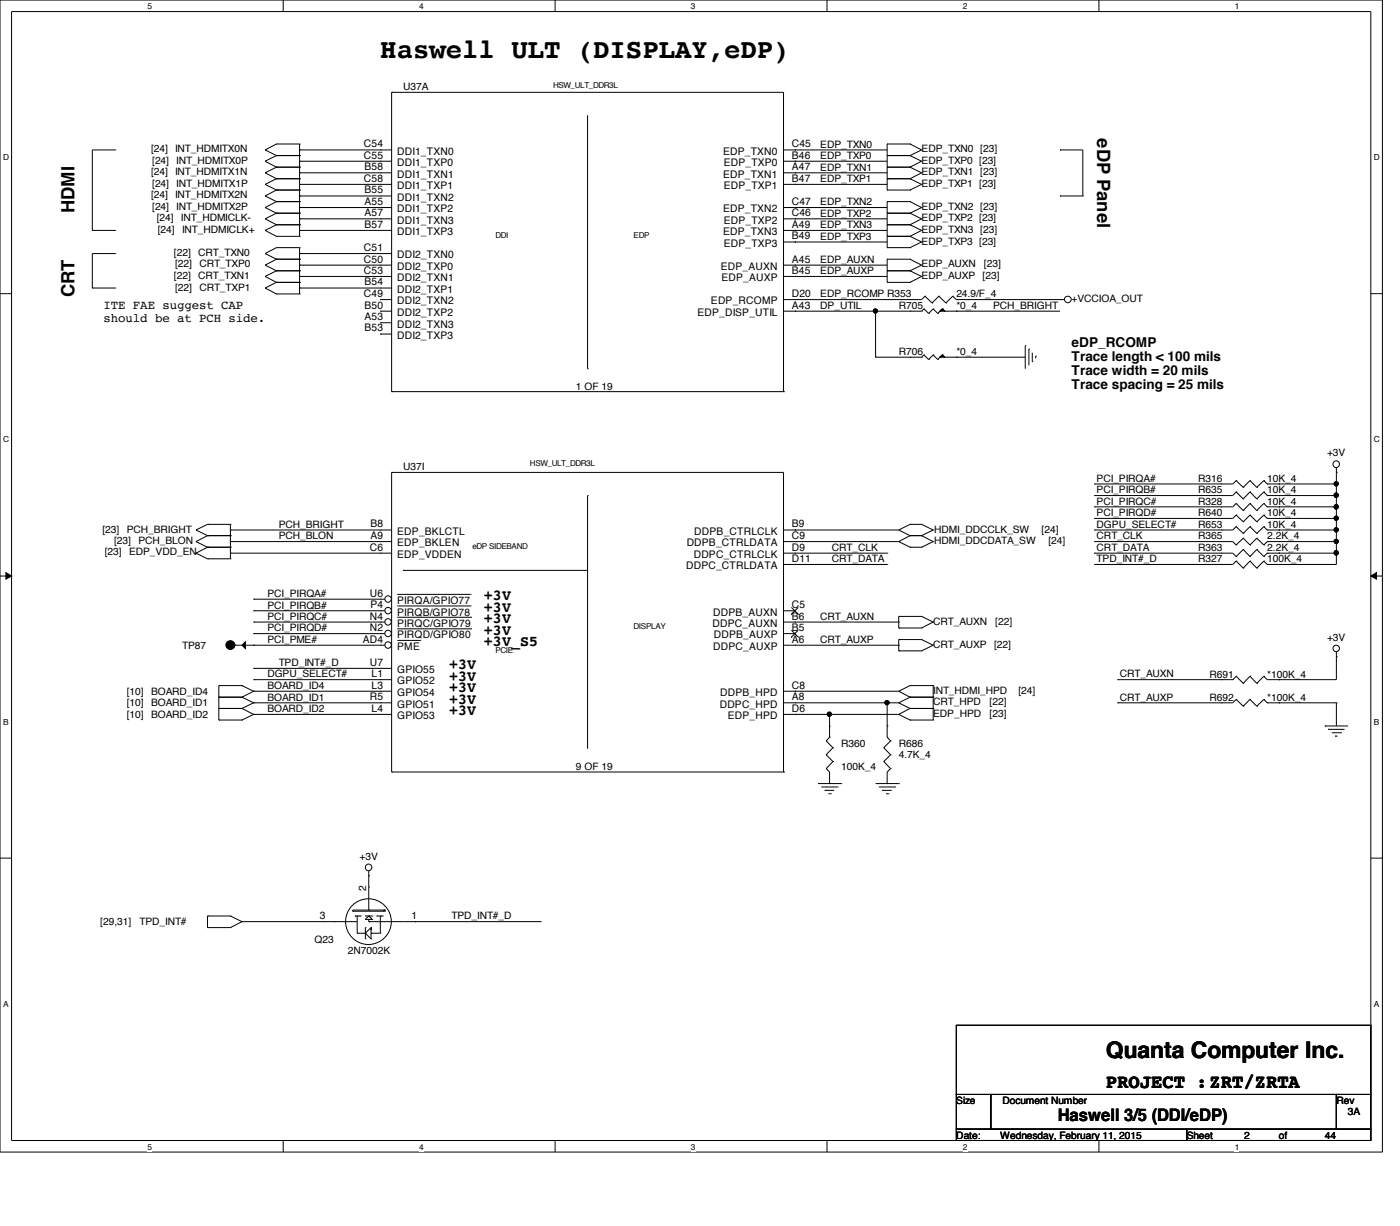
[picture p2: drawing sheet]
<svg xmlns="http://www.w3.org/2000/svg" width="210mm" height="184mm" viewBox="0 0 210 184" stroke-linecap="round" stroke-linejoin="round" font-family="sans-serif">
<path d="M0 0h207.3" fill="none" stroke="#000" stroke-width=".17"/>
<path d="M0 0v172.7h207.3v-172.7M1.7 1.7h203.8v169.3h-203.8z" fill="none" stroke="#000" stroke-width=".15"/>
<g fill="#fff">
<path d="M22.1 .2h.7v1.4h-.7z"/>
<path d="M22.1 171.2h.7v1.4h-.7z"/>
</g>
<path d="M42.5 0v1.7M42.5 171v1.7" fill="none" stroke="#000" stroke-width=".15"/>
<g fill="#fff">
<path d="M62.8 .2h.7v1.4h-.7z"/>
<path d="M62.8 171.2h.7v1.4h-.7z"/>
</g>
<path d="M83.2 0v1.7M83.2 171v1.7" fill="none" stroke="#000" stroke-width=".15"/>
<g fill="#fff">
<path d="M103.6 .2h.7v1.4h-.7z"/>
<path d="M103.6 171.2h.7v1.4h-.7z"/>
</g>
<path d="M124 0v1.7M124 171v1.7" fill="none" stroke="#000" stroke-width=".15"/>
<g fill="#fff">
<path d="M144.4 .2h.6v1.4h-.6z"/>
<path d="M144.4 171.2h.6v1.4h-.6z"/>
</g>
<path d="M164.8 0v1.7M164.8 171v1.7" fill="none" stroke="#000" stroke-width=".15"/>
<g fill="#fff">
<path d="M185.1 .2h.7v1.4h-.7z"/>
<path d="M185.1 171.2h.7v1.4h-.7z"/>
<path d="M.5 22.9h.9v1.4h-.9z"/>
<path d="M206 22.9h.9v1.4h-.9z"/>
<path d="M.5 65.2h.9v1.3h-.9z"/>
<path d="M206 65.2h.9v1.3h-.9z"/>
</g>
<path d="M0 44h1.7M205.5 44h1.8" fill="none" stroke="#000" stroke-width=".15"/>
<g fill="#fff">
<path d="M.5 107.5h.8v1.4h-.8z"/>
<path d="M206 107.5h.8v1.4h-.8z"/>
</g>
<path d="M0 86.4h1.7M.9 85.9l.8 .5-.8 .4zM205.5 86.4l.9-.5v.9zM205.5 86.4h1.8" fill="none" stroke="#000" stroke-width=".15"/>
<path d="M.9 85.9l.8 .5-.8 .4zM205.5 86.4l.9-.5v.9z" fill="#000"/>
<g fill="#fff">
<path d="M.5 149.8h.8v1.4h-.8z"/>
<path d="M206 149.8h.8v1.4h-.8z"/>
</g>
<g fill="none" stroke="#000" stroke-width=".15">
<path d="M58.7 13.8h.1M58.7 13.8v44.9M58.7 13.8h58.8v44.9M88.1 17.3v38M13.8 34.5h.1M13.8 34.5h3.5M17.3 22.5h.1M17.3 34.5h.1M17.3 38h.1M17.3 22.5h-3.5v12M17.3 38h-3.5v5.2M39.8 32.8h.1"/>
<path d="M39.8 34.5h.1M39.8 38h.1M39.8 39.8h.1M39.8 27.6h.1M39.8 25.9h.1M39.8 29.4h.1M39.8 31.1h.1M39.8 22.5h.1M39.8 24.2h.1M39.8 32.8l1.6 .9M39.8 34.5l1.6 .9M39.8 38l1.6 .9"/>
<path d="M39.8 39.8l1.6 .8M39.8 27.6l1.6 .9M39.8 25.9l1.6 .9M39.8 29.4l1.6 .8M39.8 31.1l1.6 .9M39.8 22.5l1.6 .8M39.8 24.2l1.6 .9M41.4 32h3.5M41.4 33.7h3.5M41.4 38.9h3.5M41.4 25.1h3.5M41.4 26.8h3.5"/>
<path d="M41.4 23.3h3.5M41.4 28.5h3.5M41.4 21.6h3.5M41.4 37.1h3.5M41.4 30.2h3.5M41.4 32h.1M41.4 33.7h.1M41.4 35.4h.1M41.4 37.1h.1M41.4 38.9h.1M41.4 26.8h.1M41.4 28.5h.1"/>
<path d="M41.4 25.1h.1M41.4 30.2h.1M41.4 21.6h.1M41.4 23.3h.1M41.4 32l-1.6 .8M41.4 33.7l-1.6 .8M41.4 35.4h3.5M41.4 37.1l-1.6 .9M41.4 38.9l-1.6 .9M41.4 26.8l-1.6 .8M41.4 25.1l-1.6 .8M41.4 28.5l-1.6 .9"/>
<path d="M41.4 30.2l-1.6 .9M41.4 21.6l-1.6 .9M41.4 23.3l-1.6 .9M44.9 22.5h.1M44.9 24.2h.1M44.9 25.9h.1M44.9 27.6h.1M44.9 29.4h.1M44.9 31.1h.1M44.9 32.8h.1M44.9 34.5h.1M44.9 38h.1"/>
<path d="M44.9 39.8h.1M44.9 33.7h.1M44.9 32h.1M44.9 35.4h.1M44.9 38.9h.1M44.9 37.1h.1M44.9 28.5h.1M44.9 26.8h.1M44.9 25.1h.1M44.9 30.2h.1M44.9 23.3h.1M44.9 21.6h.1"/>
<path d="M44.9 21.6v13.8M44.9 37.1v7M44.9 22.5h13.8M44.9 34.5h13.8M44.9 38h13.8M44.9 29.4h13.8M44.9 24.2h13.8M44.9 25.9h13.8M44.9 27.6h13.8M44.9 31.1h13.8M44.9 32.8h13.8M44.9 39.8h13.8"/>
<path d="M57 22.5h.1M57 24.2h.1M57 25.9h.1M57 27.6h.1M57 29.4h.1M57 31.1h.1M57 32.8h.1M57 34.5h.1M57 39.8h.1M57 38h.1M117.5 22.5h15.5M117.5 34.5h15.5"/>
<path d="M117.5 24.2h15.5M117.5 25.9h15.5M117.5 27.6h15.5M117.5 31.1h15.5M117.5 32.8h15.5M117.5 39.8h15.5M117.5 36.3h15.5M119.2 39.8h.1M119.2 25.9h.1M119.2 24.2h.1M119.2 27.6h.1M119.2 22.5h.1"/>
<path d="M119.2 34.5h.1M119.2 36.3h.1M119.2 31.1h.1M119.2 32.8h.1M133 38.9h.1M133 25.1h.1M133 26.8h.1M133 23.3h.1M133 28.5h.1M133 21.6h.1M133 33.7h.1M133 35.4h.1"/>
<path d="M133 32h.1M133 37.1h.1M133 30.2h.1M133 21.6v6.9M133 30.2v6.9M133 38.9v3.4M133 32h3.4M133 33.7h3.4M133 35.4h3.4M133 25.1h3.4M133 26.8h3.4M133 23.3h3.4"/>
<path d="M133 28.5h3.4M133 37.1h3.4M133 38.9h3.4M133 21.6h3.4M133 30.2h3.4M136.4 38.9l1.8 .9M136.4 25.1l1.8 .8M136.4 23.3l1.8 .9M136.4 26.8l1.8 .8M136.4 21.6l1.8 .9M136.4 33.7l1.8 .8M136.4 32l1.8 .8"/>
<path d="M136.4 35.4l1.8 .9M136.4 30.2l1.8 .9M136.4 38.9h.1M136.4 25.1h.1M136.4 26.8h.1M136.4 23.3h.1M136.4 28.5h.1M136.4 21.6h.1M136.4 33.7h.1M136.4 35.4h.1M136.4 32h.1M136.4 37.1h.1"/>
<path d="M136.4 30.2h.1M138.2 39.8h.1M138.2 25.9h.1M138.2 24.2h.1M138.2 27.6h.1M138.2 22.5h.1M138.2 34.5h.1M138.2 32.8h.1M138.2 36.3h.1M138.2 31.1h.1M138.2 39.8l-1.8 .8M138.2 25.9l-1.8 .9"/>
<path d="M138.2 24.2l-1.8 .9M138.2 27.6l-1.8 .9M138.2 22.5l-1.8 .8M138.2 34.5l-1.8 .9M138.2 32.8l-1.8 .9M138.2 36.3l-1.8 .8M138.2 31.1l-1.8 .9M158.9 22.5h.1M158.9 29.4h.1M158.9 22.5h3.4v6.9M158.9 29.4h3.4M162.3 29.4h.1"/>
<path d="M13.8 43.2h.1M13.8 43.2h3.5M17.3 43.2h.1M39.8 41.4h.1M39.8 43.2h.1M39.8 41.4l1.6 .9M39.8 43.2l1.6 .9M41.4 40.6h3.5M41.4 42.3h3.5M41.4 40.6h.1M41.4 42.3h.1M41.4 44.1h.1"/>
<path d="M41.4 40.6l-1.6 .8M41.4 42.3l-1.6 .9M41.4 44.1h3.5M44.9 41.4h.1M44.9 43.2h.1M44.9 42.3h.1M44.9 40.6h.1M44.9 44.1h.1M44.9 43.2h13.8M44.9 41.4h13.8M57 43.2h.1M57 41.4h.1"/>
<path d="M57 44.9h.1M57 46.7h.1M57 48.4h.1M57 50.1h.1M57 44.9h1.7M57 46.7h1.7M57 48.4h1.7M57 50.1h1.7M58.7 58.7h.1M58.7 58.7h58.8M88.1 55.3h.1M117.5 58.7h.1"/>
<path d="M117.5 41.4h15.5M117.5 46.7h20.7M119.2 44.9h.1M119.2 41.4h.1M119.2 46.7h.1M131.3 46.7h.1M131.3 53.6h.1M131.3 46.7v6.9M131.3 53.6h6.9M133 40.6h.1M133 42.3h.1M133 40.6h3.4"/>
<path d="M133 42.3h3.4M136.4 40.6l1.8 .8M136.4 40.6h.1M136.4 42.3h.1M136.4 44.9h.1M136.4 53.6h.1M136.4 46.7h.1M138.2 41.4h.1M138.2 53.6h.1M138.2 46.7h.1M138.2 41.4l-1.8 .9M138.5 53.2l.7 .7"/>
<path d="M138.5 46.3l.7 .7M138.5 53.2h.1M138.5 46.3h.1M138.5 53.2l-.3 .4M138.5 46.3l-.3 .4M138.7 44.4l-.5 .5h-20.7M138.7 44.4h.1M138.7 44.4l1 1M139.2 53.9h.1M139.2 47h.1M139.7 45.4h.1M139.9 53.2l.7 .7"/>
<path d="M139.9 46.3l.7 .7M139.9 53.2h.1M139.9 46.3h.1M139.9 53.2l-.7 .7M139.9 46.3l-.7 .7M140.6 53.9h.1M140.6 47h.1M140.8 44.4l-1.1 1M140.8 44.4h.1M140.8 44.4l1 1M140.9 53.6l.4-.4 .3 .4h-.7l.4-.4zM140.9 46.7l.4-.4 .3 .4h-.7l.4-.4z"/>
<path d="M141.3 46.3l.3 .4h17.3M141.3 53.2l.3 .4h12.1M141.3 53.2h.1M141.3 46.3h.1M141.3 53.2l-.7 .7M141.3 46.3l-.7 .7M141.8 45.4h.1M142.8 44.4l-1 1M142.8 44.4h.1M142.8 44.4l.6 .5M143.4 46.7h.1M143.4 53.6h.1"/>
<path d="M143.4 44.9h.1M143.4 44.9h16.2M145.1 44.9h.1M153.7 51.8h.1M153.7 51.8v3.5M154.3 52.3h.1M154.3 52.3v2.5M154.8 54.2h.1M154.8 52.9v1.3M155.3 53.4h.1M155.3 53.4v.3M158.9 44.9h.1"/>
<path d="M29.4 79.5l1.7 .8M29.4 79.5h.1M31.1 78.6h.1M31.1 78.6h3.4M31.1 78.6l-1.7 .9M34.5 79.5h22.5M34.5 79.5h.1M34.5 78.6h.1M34.5 78.6v5.2M58.7 70.8h.1M58.7 70.8v44.9M58.7 70.8h58.8v44.9"/>
<path d="M88.1 74.3h.1M88.1 74.3v38M119.2 79.5h.1M119.2 79.5h15.5M134.7 79.5h.1M134.7 79.5l1.7 .8M136.4 78.6l-1.7 .9M136.4 78.6h.1M136.4 78.6h1.8M138.2 78.6h.1M138.2 78.6l1.7 .9M139.9 79.5h.1"/>
<path d="M139.9 79.5l-1.7 .8M164.1 76h.1M164.1 72.6h.1M164.1 77.7h.1M164.1 74.3h.1M164.1 79.5h.1M183.1 76h.1M183.1 77.7h.1M183.1 72.6h.1M183.1 79.5h.1M183.1 74.3h.1M185.3 79l-.5 .5h-20.7"/>
<path d="M185.3 77.2l-.5 .5h-20.7M185.3 72.1l-.5 .5h-20.7M185.3 73.7l-.5 .6h-20.7M185.3 75.5l-.5 .5h-20.7M185.3 75.5h.1M185.3 77.2h.1M185.3 72.1h.1M185.3 79h.1M185.3 73.7h.1M185.3 75.5l1.1 1M185.3 77.2l1.1 1M185.3 72.1l1.1 1"/>
<path d="M185.3 79l1.1 1M185.3 73.7l1.1 1.1M186.4 76.5h.1M186.4 78.2h.1M186.4 73.1h.1M186.4 80h.1M186.4 74.8h.1M187.4 75.5l-1 1M187.4 77.2l-1 1M187.4 72.1l-1 1M187.4 79l-1 1M187.4 73.7l-1 1.1"/>
<path d="M187.4 75.5h.1M187.4 77.2h.1M187.4 72.1h.1M187.4 79h.1M187.4 73.7h.1M187.4 75.5l1 1M187.4 77.2l1 1M187.4 72.1l1 1M187.4 79l1 1M187.4 73.7l1 1.1M188.4 76.5h.1M188.4 78.2h.1"/>
<path d="M188.4 73.1h.1M188.4 80h.1M188.4 74.8h.1M189.5 75.5l-1.1 1M189.5 77.2l-1.1 1M189.5 72.1l-1.1 1M189.5 79l-1.1 1M189.5 73.7l-1.1 1.1M189.5 75.5h.1M189.5 77.2h.1M189.5 72.1h.1M189.5 79h.1"/>
<path d="M189.5 73.7h.1M189.5 75.5l.5 .5M189.5 77.2l.5 .5M189.5 72.1l.5 .5M189.5 79l.5 .5M189.5 73.7l.5 .6M190 76h.1M190 77.7h.1M190 72.6h.1M190 79.5h.1M190 74.3h.1M190 79.5h10.4"/>
<path d="M190 77.7h10.4M190 72.6h10.4M190 74.3h10.4M190 76h10.4M191.7 77.7h.1M191.7 72.6h.1M191.7 74.3h.1M191.7 76h.1M191.7 79.5h.1M200.4 70.8h.1M200.4 76h.1M200.4 72.6h.1"/>
<path d="M200.4 74.3h.1M200.4 77.7h.1M200.4 70.1v14.5h-10.4M29.4 81.2l1.7 .8M29.4 82.9l1.7 .9M29.4 81.2h.1M29.4 82.9h.1M31.1 80.3h.1M31.1 82h.1M31.1 83.8h.1M31.1 80.3h3.4M31.1 82h3.4"/>
<path d="M31.1 83.8h3.4M31.1 80.3l-1.7 .9M31.1 82l-1.7 .9M34.5 81.2h24.2M34.5 82.9h22.5M34.5 82.9h.1M34.5 81.2h.1M34.5 80.3h.1M34.5 82h.1M34.5 83.8h.1M35.3 96.7h21.7M35.3 96.7h.1"/>
<path d="M36.3 96.7l.5-.5v1zM38 89.8h19M38 91.6h19M38 95h19M38 93.3h19M38 96.7h.1M38 89.8h.1M38 91.6h.1M38 95h.1M38 93.3h.1M57 81.2h.1M60.5 85.5h.1"/>
<path d="M60.5 85.5h27.6M117.5 96.7h17.2M117.5 95h1.7M117.5 93.3h17.2M118.6 95.5h.1M118.7 94.5l1 1M119.2 81.2h.1M119.2 93.3h.1M119.2 96.7h.1M119.2 95h.1M119.2 82.9h13.8M119.2 84.6h13.8"/>
<path d="M119.2 81.2h15.5M119.7 94.5l-1.1 1M119.7 95.5h.1M133 82.9h.1M133 84.6h.1M134.7 96.7h.1M134.7 93.3h.1M134.7 81.2h.1M134.7 95.9h.1M134.7 97.6h.1M134.7 92.4h.1M134.7 94.1h.1"/>
<path d="M134.7 92.4v1.7M134.7 95.9v1.7M134.7 97.6h3.5M134.7 94.1h3.5M134.7 95.9h3.5M134.7 92.4h3.5M134.7 81.2l1.7 .8M136.4 80.3l-1.7 .9M136.4 80.3h1.8M136.4 82h1.8M136.4 80.3h.1M136.4 82h.1"/>
<path d="M138.2 80.3h.1M138.2 82h.1M138.2 95.9h.1M138.2 97.6h.1M138.2 92.4h.1M138.2 94.1h.1M138.2 80.3l1.7 .9M138.2 95.9l1.7 .8M138.2 92.4l1.7 .9M139.9 96.7l-1.7 .9M139.9 93.3l-1.7 .8M139.9 81.2h.1"/>
<path d="M139.9 96.7h.1M139.9 93.3h.1M139.9 81.2l-1.7 .8M164.1 84.6h.1M164.1 82.9h.1M164.1 81.2h.1M164.1 81.2h20.7l.5 .5M164.1 82.9h19M183.1 81.2h.1M183.1 84.6h.1M185.3 84.1l-.5 .5h-20.7M185.3 81.7h.1"/>
<path d="M185.3 84.1h.1M185.3 84.1l1.1 1.1M186.4 80.7l-1.1 1M186.4 80.7h.1M186.4 85.2h.1M186.4 80.7l1 1M187.4 84.1l-1 1.1M187.4 81.7h.1M187.4 84.1h.1M187.4 84.1l1 1.1M188.4 80.7l-1 1M188.4 80.7h.1"/>
<path d="M188.4 85.2h.1M188.4 80.7l1.1 1M189.5 84.1l-1.1 1.1M189.5 81.7h.1M189.5 84.1h.1M189.5 84.1l.5 .5M190 81.2l-.5 .5M190 81.2h.1M190 84.6h.1M190 81.2h10.4M191.7 84.6h.1M191.7 81.2h.1"/>
<path d="M191.7 82.9h.1M191.7 82.9h8.7M200.4 82.9h.1M200.4 81.2h.1M200.4 98.5h.1M200.4 97.7v4.2h-10.4l-.5-.5M32.8 106.2h3.5M32.8 107.9h3.5M32.8 104.5h3.5M32.8 107.9h.1M32.8 106.2h.1M32.8 104.5h.1"/>
<path d="M32.8 102.8h.1M32.8 102.8h3.5M32.8 102.8v5.1M36.3 106.2h.1M36.3 107.9h.1M36.3 102.8h.1M36.3 104.5h.1M36.3 106.2l1.7 .9M36.3 102.8l1.7 .8M36.3 104.5l1.7 .9M38 105.4h20.7M38 103.6h20.7"/>
<path d="M38 100.2h20.7M38 101.9h20.7M38 107.1h20.7M38 100.2h.1M38 101.9h.1M38 107.1h.1M38 105.4h.1M38 103.6h.1M38 107.1l-1.7 .8M38 103.6l-1.7 .9M38 105.4l-1.7 .8M57 107.1h.1"/>
<path d="M57 105.4h.1M57 103.6h.1M57 101.9h.1M57 100.2h.1M58.7 115.7h.1M58.7 115.7h58.8M117.5 115.7h.1M119.2 103.6h.1M119.2 107.1h.1M119.2 105.4h15.5M119.2 103.6h15.5M119.2 107.1h15.5"/>
<path d="M122.6 117.5h3.5M123.1 118h2.5M123.7 118.5h.1M123.7 118.5h1.4M123.9 115.2h.1M123.9 113.2h.1M123.9 111.1h.1M123.9 115.2l.5 .5v1.8M123.9 113.2l1 1M123.9 111.1l1 1M124.2 119h.3M124.4 110.5l-.5 .6"/>
<path d="M124.4 107.1h.1M124.4 110.5h.1M124.4 117.5h.1M124.4 108.8h.1M124.4 107.1v3.4M124.5 119h.1M124.9 114.2l-1 1M124.9 112.1l-1 1.1M124.9 114.2h.1M124.9 112.1h.1M125.6 118h.1M126.1 117.5h.1"/>
<path d="M131.3 117.5h3.4M131.8 118h2.4M132.3 118.5h1.4M132.3 118.5h.1M132.5 114.2h.1M132.5 112.1h.1M132.5 114.2l1 1M132.5 112.1l1 1.1M132.8 119h.4M133 105.4h.1M133 108.8h.1M133 110.5h.1"/>
<path d="M133 117.5h.1M133 105.4v5.1M133 110.5l.5 .6M133.2 119h.1M133.5 113.2l-1 1M133.5 111.1l-1 1M133.5 115.2l-.5 .5v1.8M133.5 115.2h.1M133.5 113.2h.1M133.5 111.1h.1M134.2 118h.1M134.7 105.4h.1"/>
<path d="M134.7 107.1h.1M134.7 103.6h.1M134.7 117.5h.1M134.7 107.1l1.7 .8M134.7 103.6l1.7 .9M134.7 105.4l1.7 .8M136.4 106.2l-1.7 .9M136.4 102.8l-1.7 .8M136.4 104.5l-1.7 .9M136.4 106.2h3.5M136.4 107.9h3.5M136.4 104.5h3.5"/>
<path d="M136.4 106.2h.1M136.4 107.9h.1M136.4 102.8h.1M136.4 104.5h.1M136.4 102.8h3.5M139.9 106.2h.1M139.9 107.9h.1M139.9 102.8h.1M139.9 104.5h.1M139.9 102.8v5.1M167.6 105.4h.1M167.6 101.9h.1"/>
<path d="M167.6 105.4h15.5M167.6 101.9h17.2M183.1 101.9h.1M184.8 101.9h.1M185.3 101.4h.1M185.3 101.4l-.5 .5M185.3 101.4l1.1 1M186.4 102.4h.1M187.4 101.4h.1M187.4 101.4l-1 1M187.4 101.4l1 1M188.4 102.4h.1"/>
<path d="M189.5 101.4h.1M189.5 101.4l-1.1 1M191.7 105.4h.1M191.7 101.9h.1M191.7 105.4h8.7M198.6 108.8h.1M198.6 108.8h3.5M199.1 109.3h.1M199.1 109.3h2.5M199.7 109.9h1.3M200.2 110.4h.1M200.2 110.4h.3"/>
<path d="M200.4 105.4h.1M200.4 105.4v3.4M201 109.9h.1M0 128.7h1.7M31.1 139.1h.1M31.1 137.3h.1M31.1 137.3h3.4M31.1 137.3v1.8M31.1 139.1h3.4M34.5 137.3h.1M34.5 139.1h.1M34.5 137.3l1.8 .9"/>
<path d="M36.3 138.2h17.3M36.3 138.2h.1M36.3 138.2l-1.8 .9M48.4 138.2h.1M50.1 138.2h.1M52.9 136.6h.1M52.9 136.6h4.8M53.2 137.3h.1M53.2 137.3h.9M53.6 137.3h.1M53.6 139.9h.1M53.6 137.3v2.6"/>
<path d="M53.6 139.9h1.2M53.9 137.3h.1M54.1 137.3h.1M54.8 139.9h.1M54.8 137.8h.1M54.8 137.3h.1M54.8 139.1h.1M54.8 139.9l.8 .9M54.8 137.8h1M54.8 139.1v1.7M54.8 137.3h1M55.3 137.3l.5 .5"/>
<path d="M55.3 137.3l-.5 .5M55.3 138.2h25.9M55.3 131.3h.1M55.3 138.2h.1M55.3 136.4h.1M55.3 137.3h.1M55.3 137.8h.1M55.3 133h.1M55.3 130.6v5.8M55.3 137.8v.4M55.6 139.9h.1M55.6 139.2h.1"/>
<path d="M55.6 139.1h.1M55.6 139.4h.1M55.6 137.7h.1M55.6 139.1v1.7M55.6 139.1l-.8 .8M55.6 139.9h1.4M55.8 137.8h.1M55.8 137.3h.1M56.5 137.3h.1M56.5 137.3h.9M57 139.9h.1M57 137.3h.1"/>
<path d="M57 137.3v2.6M57.2 137.3h.1M57.4 136.6h.1M57.4 137.3h.1M57.5 136.4h.1M57.7 136.6h.1M57.7 136.4h.1M57.7 136.4h-4.8v.2M57.7 136.4v.2M62.2 138.2h.1M205.5 128.7h1.8M54.8 140.8h.1"/>
<path d="M55.6 140.8h.1M143.4 153.7h62.1v10.4h-62.1zM143.4 164.1h5.1v5.2h-5.1zM143.4 169.3h34.5v1.7h-34.5zM148.5 164.1h51.9v5.2h-51.9zM177.9 169.3h27.6v1.7h-27.6zM200.4 164.1h5.1v5.2h-5.1z"/>
<circle cx="131.3" cy="46.6" r=".32"/>
<circle cx="160.1" cy="44.9" r=".5"/>
<circle cx="200.3" cy="76" r=".33"/>
<circle cx="200.3" cy="74.2" r=".33"/>
<circle cx="200.3" cy="69.6" r=".5"/>
<circle cx="200.3" cy="72.5" r=".32"/>
<circle cx="200.3" cy="79.4" r=".32"/>
<circle cx="200.3" cy="77.7" r=".32"/>
<circle cx="34.6" cy="96.7" r=".67"/>
<circle cx="200.3" cy="82.9" r=".33"/>
<circle cx="200.3" cy="81.2" r=".32"/>
<circle cx="200.3" cy="97.2" r=".49"/>
<circle cx="124.4" cy="107.1" r=".32"/>
<circle cx="133" cy="105.3" r=".32"/>
<circle cx="55.2" cy="138.2" r="3.4"/>
<circle cx="55.3" cy="130" r=".5"/>
</g>
<g fill="#000">
<path d="M36.3 96.7l.5-.5v1z"/>
<path d="M140.9 53.6l.4-.4 .3 .4h-.7l.4-.4z" fill-rule="evenodd"/>
<path d="M140.9 46.7l.4-.4 .3 .4h-.7l.4-.4z" fill-rule="evenodd"/>
<circle cx="131.3" cy="46.6" r=".32"/>
<circle cx="200.3" cy="76" r=".33"/>
<circle cx="200.3" cy="74.2" r=".33"/>
<circle cx="200.3" cy="72.5" r=".32"/>
<circle cx="200.3" cy="79.4" r=".32"/>
<circle cx="200.3" cy="77.7" r=".32"/>
<circle cx="34.6" cy="96.7" r=".67"/>
<circle cx="200.3" cy="82.9" r=".33"/>
<circle cx="200.3" cy="81.2" r=".32"/>
<circle cx="124.4" cy="107.1" r=".32"/>
<circle cx="133" cy="105.3" r=".32"/>
</g>
<circle cx="58.2" cy="96.7" r=".49" fill="#fff"/>
<g fill="none" stroke="#000" stroke-width=".15">
<path d="M57 96.7h.7M57 96.7h.1M59.6 96h3.4M63 96h.1"/>
<circle cx="58.2" cy="96.7" r=".49"/>
</g>
<circle cx="58.2" cy="95" r=".49" fill="#fff"/>
<g fill="none" stroke="#000" stroke-width=".15">
<path d="M57 95h.7M57 95h.1M59.6 94.3h11M70.6 94.3h.1"/>
<circle cx="58.2" cy="95" r=".49"/>
</g>
<circle cx="58.2" cy="93.2" r=".49" fill="#fff"/>
<g fill="none" stroke="#000" stroke-width=".15">
<path d="M57 79.5h.1M57 79.5h1.7M117.5 79.5h1.7M119.2 79.5h.1M57 93.3h.7M57 93.3h.1M57 82.9h.1M57 82.9h1.7M59.6 92.5h11M70.6 92.5h.1M117.5 81.2h1.7M117.5 82.9h1.7"/>
<path d="M117.5 84.6h1.7M117.5 91.6h1.7M118.6 92.1h.1M118.7 91.1l1 1M119.2 81.2h.1M119.2 82.9h.1M119.2 84.6h.1M119.2 91.6h.1M119.7 91.1l-1.1 1M119.7 92.1h.1M117.5 103.6h1.7M117.5 107.1h1.7"/>
<path d="M117.5 105.4h1.7M119.2 103.6h.1M119.2 107.1h.1M119.2 105.4h.1"/>
<circle cx="58.2" cy="93.2" r=".49"/>
</g>
<circle cx="58.2" cy="89.8" r=".49" fill="#fff"/>
<g fill="none" stroke="#000" stroke-width=".15">
<path d="M57 89.8h.7M57 89.8h.1M59.6 89.1h10.9M70.5 89.1h.1"/>
<circle cx="58.2" cy="89.8" r=".49"/>
</g>
<circle cx="58.2" cy="91.5" r=".49" fill="#fff"/>
<g fill="none" stroke="#000" stroke-width=".15">
<path d="M57 91.6h.7M57 91.6h.1M59.6 90.8h10.9M70.5 90.8h.1M183.1 82.9h1.7l.5 .5M183.1 82.9h.1M185.3 83.4h.1M186.4 82.4l-1.1 1M186.4 82.4h.1M186.4 82.4l1 1M187.4 83.4h.1M188.4 82.4l-1 1"/>
<path d="M188.4 82.4h.1M188.4 82.4l1.1 1M189.5 83.4h.1M190 82.9l-.5 .5M190 82.9h.1M190 82.9h1.7M191.7 82.9h.1M183.1 105.4h.1M185.3 104.9l-.5 .5h-1.7M185.3 104.9h.1M185.3 104.9l1.1 1M186.4 105.9h.1"/>
<path d="M187.4 104.9l-1 1M187.4 104.9h.1M187.4 104.9l1 1M188.4 105.9h.1M189.5 104.9l-1.1 1M189.5 104.9h.1M189.5 104.9l.5 .5M190 105.4h.1M190 105.4h1.7M191.7 105.4h.1"/>
<circle cx="131.3" cy="46.6" r=".32"/>
<circle cx="200.3" cy="76" r=".33"/>
<circle cx="200.3" cy="74.2" r=".33"/>
<circle cx="200.3" cy="72.5" r=".32"/>
<circle cx="200.3" cy="79.4" r=".32"/>
<circle cx="200.3" cy="77.7" r=".32"/>
<circle cx="58.2" cy="91.5" r=".49"/>
<circle cx="200.3" cy="82.9" r=".33"/>
<circle cx="200.3" cy="81.2" r=".32"/>
<circle cx="124.4" cy="107.1" r=".32"/>
<circle cx="133" cy="105.3" r=".32"/>
</g>
<g fill="#000">
<circle cx="131.3" cy="46.6" r=".32"/>
<circle cx="200.3" cy="76" r=".33"/>
<circle cx="200.3" cy="74.2" r=".33"/>
<circle cx="200.3" cy="72.5" r=".32"/>
<circle cx="200.3" cy="79.4" r=".32"/>
<circle cx="200.3" cy="77.7" r=".32"/>
<circle cx="200.3" cy="82.9" r=".33"/>
<circle cx="200.3" cy="81.2" r=".32"/>
<circle cx="124.4" cy="107.1" r=".32"/>
<circle cx="133" cy="105.3" r=".32"/>
</g>
<text font-size="4.1" x="57" y="8.7">Haswell ULT (DISPLAY,eDP)</text>
<text font-size="3.4" x="165.8" y="158.6">Quanta Computer Inc.</text>
<text font-size="2.9" x="165.8" y="163.1">PROJECT :ZRT/ZRTA</text>
<g font-size="2.8">
<text x="164.5" y="20.7" transform="rotate(90 164.5 20.7)">eDP Panel</text>
<text x="11.2" y="32" transform="rotate(-90 11.2 32)">HDMI</text>
<text x="11.2" y="44.6" transform="rotate(-90 11.2 44.6)">CRT</text>
</g>
<text font-size="2.6" x="158.6" y="168.1">Haswell 3/5 (DDI/eDP)</text>
<g font-size="2.2">
<text x="72.6" y="90">+3V</text>
<text x="72.6" y="91.7">+3V</text>
<text x="72.6" y="93.4">+3V</text>
<text x="72.6" y="95.1">+3V</text>
<text x="67.4" y="100.3">+3V</text>
<text x="72.6" y="96.9">+3V_S5</text>
<text x="67.4" y="102.1">+3V</text>
<text x="67.4" y="103.8">+3V</text>
<text x="67.4" y="105.5">+3V</text>
<text x="67.4" y="107.2">+3V</text>
</g>
<g font-size="2">
<text x="160.7" y="52">eDP_RCOMP</text>
<text x="160.7" y="54.1">Trace length &lt; 100 mils</text>
<text x="160.7" y="56.2">Trace width = 20 mils</text>
<text x="160.7" y="58.3">Trace spacing = 25 mils</text>
</g>
<g font-size="1.9">
<text x="15.5" y="46.4">ITE FAE suggest CAP</text>
<text x="15.5" y="48.3">should be at PCH side.</text>
</g>
<g font-size="1.6">
<text x="54.6" y="22.1">C54</text>
<text x="54.6" y="23.8">C55</text>
<text x="59.6" y="23.2">DDI1_TXN0</text>
<text x="108.4" y="23.2">EDP_TXN0</text>
<text x="118.7" y="22.1">C45</text>
<text x="118.7" y="23.8">B46</text>
<text x="54.6" y="27.3">C58</text>
<text x="54.7" y="25.5">B58</text>
<text x="54.7" y="29">B55</text>
<text x="59.6" y="24.9">DDI1_TXP0</text>
<text x="59.6" y="26.6">DDI1_TXN1</text>
<text x="59.6" y="28.4">DDI1_TXP1</text>
<text x="108.4" y="26.6">EDP_TXN1</text>
<text x="108.5" y="24.9">EDP_TXP0</text>
<text x="108.5" y="28.4">EDP_TXP1</text>
<text x="118.7" y="25.5">A47</text>
<text x="118.7" y="27.3">B47</text>
<text x="54.7" y="30.7">A55</text>
<text x="54.7" y="32.4">A57</text>
<text x="54.7" y="34.2">B57</text>
<text x="59.6" y="30.1">DDI1_TXN2</text>
<text x="59.6" y="31.8">DDI1_TXP2</text>
<text x="59.6" y="33.5">DDI1_TXN3</text>
<text x="59.6" y="35.3">DDI1_TXP3</text>
<text x="108.4" y="31.8">EDP_TXN2</text>
<text x="108.4" y="35.3">EDP_TXN3</text>
<text x="108.5" y="33.5">EDP_TXP2</text>
<text x="118.7" y="30.7">C47</text>
<text x="118.7" y="34.2">A49</text>
<text x="118.7" y="32.4">C46</text>
<text x="118.7" y="35.9">B49</text>
<text x="54.6" y="39.4">C50</text>
<text x="54.6" y="37.6">C51</text>
<text x="54.6" y="41.1">C53</text>
<text x="59.6" y="40.5">DDI2_TXP0</text>
<text x="59.6" y="38.7">DDI2_TXN0</text>
<text x="108.1" y="40.5">EDP_AUXN</text>
<text x="108.5" y="37">EDP_TXP3</text>
<text x="118.7" y="39.4">A45</text>
<text x="118.7" y="41.1">B45</text>
<text x="54.6" y="44.5">C49</text>
<text x="54.7" y="42.8">B54</text>
<text x="54.7" y="46.3">B50</text>
<text x="59.6" y="43.9">DDI2_TXP1</text>
<text x="59.6" y="42.2">DDI2_TXN1</text>
<text x="59.6" y="45.6">DDI2_TXN2</text>
<text x="59.6" y="47.4">DDI2_TXP2</text>
<text x="104.6" y="47.4">EDP_DISP_UTIL</text>
<text x="106.6" y="45.6">EDP_RCOMP</text>
<text x="108.2" y="42.2">EDP_AUXP</text>
<text x="118.7" y="44.5">D20</text>
<text x="118.7" y="46.3">A43</text>
<text x="54.7" y="48">A53</text>
<text x="54.7" y="49.7">B53</text>
<text x="59.6" y="49.1">DDI2_TXN3</text>
<text x="59.6" y="50.8">DDI2_TXP3</text>
<text x="55.5" y="82.5">C6</text>
<text x="55.5" y="80.8">A9</text>
<text x="55.5" y="79.1">B8</text>
<text x="59.6" y="81.9">EDP_BKLEN</text>
<text x="59.6" y="83.7">EDP_VDDEN</text>
<text x="59.6" y="80.2">EDP_BKLCTL</text>
<text x="103" y="81.9">DDPB_CTRLDATA</text>
<text x="104" y="83.7">DDPC_CTRLCLK</text>
<text x="104.1" y="80.2">DDPB_CTRLCLK</text>
<text x="118.7" y="82.5">D9</text>
<text x="118.7" y="79.1">B9</text>
<text x="118.7" y="80.8">C9</text>
<text x="55.5" y="89.5">U6</text>
<text x="102.9" y="85.3">DDPC_CTRLDATA</text>
<text x="118.7" y="84.2">D11</text>
<text x="55.5" y="94.6">N2</text>
<text x="55.5" y="92.9">N4</text>
<text x="55.5" y="91.2">P4</text>
<text x="59.6" y="95.7">PIRQD/GPIO80</text>
<text x="59.6" y="94">PIRQC/GPIO79</text>
<text x="59.6" y="90.6">PIRQA/GPIO77</text>
<text x="59.6" y="92.3">PIRQB/GPIO78</text>
<text x="106.8" y="94">DDPC_AUXN</text>
<text x="106.9" y="92.3">DDPB_AUXN</text>
<text x="107" y="95.7">DDPB_AUXP</text>
<text x="118.7" y="92.9">B6</text>
<text x="118.7" y="91.2">C5</text>
<text x="118.7" y="94.6">B5</text>
<text x="54.4" y="96.4">AD4</text>
<text x="55.5" y="99.8">U7</text>
<text x="55.7" y="101.5">L1</text>
<text x="59.6" y="100.9">GPIO55</text>
<text x="59.6" y="97.5">PME</text>
<text x="106.9" y="97.5">DDPC_AUXP</text>
<text x="118.7" y="96.4">A6</text>
<text x="55.5" y="105">R5</text>
<text x="55.7" y="106.7">L4</text>
<text x="55.7" y="103.3">L3</text>
<text x="59.6" y="107.8">GPIO53</text>
<text x="59.6" y="106.1">GPIO51</text>
<text x="59.6" y="104.4">GPIO54</text>
<text x="59.6" y="102.6">GPIO52</text>
<text x="107.9" y="106.1">DDPC_HPD</text>
<text x="108" y="104.4">DDPB_HPD</text>
<text x="109.1" y="107.8">EDP_HPD</text>
<text x="118.7" y="105">A8</text>
<text x="118.7" y="106.7">D6</text>
<text x="118.7" y="103.3">C8</text>
<text x="48" y="137.8">3</text>
<text x="54.9" y="133.5" transform="rotate(-90 54.9 133.5)">2</text>
<text x="61.7" y="137.8">1</text>
</g>
<g font-size="1.5">
<text x="60.5" y="13.5">U37A</text>
<text x="22.6" y="22.8">[24] INT_HDMITX0N</text>
<text x="123" y="23.8">EDP_TXP0</text>
<text x="123" y="22.1">EDP_TXN0</text>
<text x="138.2" y="22.8">EDP_TXN0 [23]</text>
<text x="22.6" y="26.3">[24] INT_HDMITX1N</text>
<text x="22.6" y="29.7">[24] INT_HDMITX2N</text>
<text x="22.8" y="28">[24] INT_HDMITX1P</text>
<text x="22.8" y="24.6">[24] INT_HDMITX0P</text>
<text x="123" y="25.6">EDP_TXN1</text>
<text x="123" y="27.3">EDP_TXP1</text>
<text x="138.2" y="26.3">EDP_TXN1 [23]</text>
<text x="138.2" y="24.6">EDP_TXP0 [23]</text>
<text x="138.2" y="28">EDP_TXP1 [23]</text>
<text x="22.8" y="31.5">[24] INT_HDMITX2P</text>
<text x="23.5" y="33.2">[24]</text>
<text x="23.7" y="34.9">[24]</text>
<text x="27.1" y="33.2">INT_HDMICLK-</text>
<text x="27.3" y="34.9">INT_HDMICLK+</text>
<text x="123" y="34.2">EDP_TXN3</text>
<text x="123" y="35.9">EDP_TXP3</text>
<text x="123" y="30.8">EDP_TXN2</text>
<text x="123" y="32.5">EDP_TXP2</text>
<text x="138.2" y="34.9">EDP_TXN3 [23]</text>
<text x="138.2" y="33.2">EDP_TXP2 [23]</text>
<text x="138.2" y="31.5">EDP_TXN2 [23]</text>
<text x="26.1" y="41.8">[22]</text>
<text x="26.1" y="38.4">[22]</text>
<text x="26.2" y="40.1">[22]</text>
<text x="29.7" y="41.8">CRT_TXN1</text>
<text x="29.7" y="38.4">CRT_TXN0</text>
<text x="29.9" y="40.1">CRT_TXP0</text>
<text x="123" y="41.1">EDP_AUXP</text>
<text x="123" y="39.4">EDP_AUXN</text>
<text x="138.2" y="41.8">EDP_AUXP</text>
<text x="138.2" y="40.1">EDP_AUXN</text>
<text x="138.2" y="36.7">EDP_TXP3 [23]</text>
<text x="147.3" y="41.8">[23]</text>
<text x="147.5" y="40.1">[23]</text>
<text x="26.2" y="43.6">[22]</text>
<text x="29.9" y="43.6">CRT_TXP1</text>
<text x="123" y="44.6">EDP_RCOMP R353</text>
<text x="123" y="46.3">DP_UTIL</text>
<text x="134.7" y="46.3">R705</text>
<text x="143.4" y="44.6">24.9/F_4</text>
<text x="143.4" y="46.3">*0_4</text>
<text x="148.9" y="46.3">PCH_BRIGHT</text>
<text x="160.7" y="45.3">+VCCIOA_OUT</text>
<text x="134.7" y="53.2">R706</text>
<text x="143.4" y="53.2">*0_4</text>
<text x="86.4" y="58.4">1 OF 19</text>
<text x="60.5" y="70.5">U37I</text>
<text x="199" y="68.4">+3V</text>
<text x="164.4" y="75.6">PCI_PIRQC#</text>
<text x="164.4" y="72.2">PCI_PIRQA#</text>
<text x="164.4" y="77.4">PCI_PIRQD#</text>
<text x="164.4" y="74">PCI_PIRQB#</text>
<text x="179.6" y="75.7">R328</text>
<text x="179.6" y="77.4">R640</text>
<text x="179.6" y="72.2">R316</text>
<text x="179.6" y="74">R635</text>
<text x="190" y="75.7">10K_4</text>
<text x="190" y="77.4">10K_4</text>
<text x="190" y="72.2">10K_4</text>
<text x="190" y="74">10K_4</text>
<text x="15.4" y="79.8">[23]</text>
<text x="15.7" y="83.3">[23]</text>
<text x="17.1" y="81.5">[23]</text>
<text x="19" y="79.8">PCH_BRIGHT</text>
<text x="19.3" y="83.3">EDP_VDD_EN</text>
<text x="20.7" y="81.5">PCH_BLON</text>
<text x="41.8" y="80.9">PCH_BLON</text>
<text x="41.8" y="79.1">PCH_BRIGHT</text>
<text x="124.7" y="82.6">CRT_CLK</text>
<text x="140.1" y="79.8">HDMI_DDCCLK_SW</text>
<text x="140.1" y="81.5">HDMI_DDCDATA_SW</text>
<text x="156.2" y="79.8">[24]</text>
<text x="157.2" y="81.5">[24]</text>
<text x="164.4" y="79.1">DGPU_SELECT#</text>
<text x="164.4" y="82.6">CRT_DATA</text>
<text x="164.4" y="80.9">CRT_CLK</text>
<text x="179.6" y="79.1">R653</text>
<text x="179.6" y="80.9">R365</text>
<text x="179.6" y="82.6">R363</text>
<text x="190" y="79.1">10K_4</text>
<text x="190" y="80.9">2.2K_4</text>
<text x="190" y="82.6">2.2K_4</text>
<text x="40.1" y="89.5">PCI_PIRQA#</text>
<text x="124.7" y="84.3">CRT_DATA</text>
<text x="164.4" y="84.3">TPD_INT#_D</text>
<text x="179.6" y="84.3">R327</text>
<text x="190" y="84.3">100K_4</text>
<text x="40.1" y="91.2">PCI_PIRQB#</text>
<text x="40.1" y="94.7">PCI_PIRQD#</text>
<text x="40.1" y="92.9">PCI_PIRQC#</text>
<text x="123" y="92.9">CRT_AUXN</text>
<text x="139.9" y="93.6">CRT_AUXN</text>
<text x="149.2" y="93.6">[22]</text>
<text x="27.3" y="97.3">TP87</text>
<text x="40.1" y="96.4">PCI_PME#</text>
<text x="40.1" y="101.6">DGPU_SELECT#</text>
<text x="41.8" y="99.9">TPD_INT#_D</text>
<text x="123" y="96.4">CRT_AUXP</text>
<text x="139.9" y="97.1">CRT_AUXP</text>
<text x="149.1" y="97.1">[22]</text>
<text x="167.9" y="101.6">CRT_AUXN</text>
<text x="181.4" y="101.6">R691</text>
<text x="190" y="101.6">*100K_4</text>
<text x="199" y="96.1">+3V</text>
<text x="19" y="107.6">[10]</text>
<text x="19" y="104.2">[10]</text>
<text x="19" y="105.9">[10]</text>
<text x="22.6" y="107.6">BOARD_ID2</text>
<text x="22.6" y="104.2">BOARD_ID4</text>
<text x="22.6" y="105.9">BOARD_ID1</text>
<text x="40.1" y="106.8">BOARD_ID2</text>
<text x="40.1" y="105">BOARD_ID1</text>
<text x="40.1" y="103.3">BOARD_ID4</text>
<text x="139.9" y="107.4">EDP_HPD</text>
<text x="139.9" y="104">INT_HDMI_HPD</text>
<text x="139.9" y="105.7">CRT_HPD</text>
<text x="148.4" y="107.4">[23]</text>
<text x="148.4" y="105.7">[22]</text>
<text x="152.7" y="104">[24]</text>
<text x="167.9" y="105">CRT_AUXP</text>
<text x="181.4" y="105">R692</text>
<text x="190" y="105">*100K_4</text>
<text x="126.1" y="111.9">R360</text>
<text x="134.7" y="111.9">R686</text>
<text x="134.7" y="113.7">4.7K_4</text>
<text x="86.4" y="115.4">9 OF 19</text>
<text x="126.1" y="115.4">100K_4</text>
<text x="53.9" y="128.9">+3V</text>
<text x="67.7" y="137.8">TPD_INT#_D</text>
<text x="15" y="138.7">[29,31]</text>
<text x="20.9" y="138.7">TPD_INT#</text>
<text x="47.2" y="141.3">Q23</text>
<text x="52.2" y="143">2N7002K</text>
<text x="143.4" y="165.5">Size</text>
<text x="150.3" y="165.5">Document Number</text>
<text x="200.4" y="165.5">Rev</text>
<text x="202.1" y="167.2">3A</text>
<text x="143.4" y="170.7">Date:</text>
<text x="149.9" y="170.7">Wednesday, February 11, 2015</text>
<text x="177.9" y="170.7">Sheet</text>
<text x="186.6" y="170.7">2</text>
<text x="191.7" y="170.7">of</text>
<text x="198.6" y="170.7">44</text>
</g>
<g font-size="1.3">
<text x="22.1" y="1.4">5</text>
<text x="62.8" y="1.4">4</text>
<text x="103.6" y="1.4">3</text>
<text x="144.4" y="1.4">2</text>
<text x="185.1" y="1.4">1</text>
<text x=".5" y="24">D</text>
<text x="206" y="24">D</text>
<text x=".5" y="66.3">C</text>
<text x="206" y="66.3">C</text>
<text x=".5" y="108.6">B</text>
<text x="206" y="108.6">B</text>
<text x=".5" y="150.9">A</text>
<text x="206" y="150.9">A</text>
<text x="22.1" y="172.3">5</text>
<text x="62.8" y="172.3">4</text>
<text x="103.6" y="172.3">3</text>
<text x="144.4" y="172.3">2</text>
<text x="185.1" y="172.3">1</text>
</g>
<g font-size="1.2">
<text x="82.9" y="13.2">HSW_ULT_DDR3L</text>
<text x="74.3" y="35.6">DDI</text>
<text x="95" y="35.6">EDP</text>
<text x="79.5" y="69.8">HSW_ULT_DDR3L</text>
<text x="70.8" y="82.3">eDP SIDEBAND</text>
<text x="95" y="94.4">DISPLAY</text>
<text x="74.3" y="97.8">PCIE</text>
</g>
</svg>
